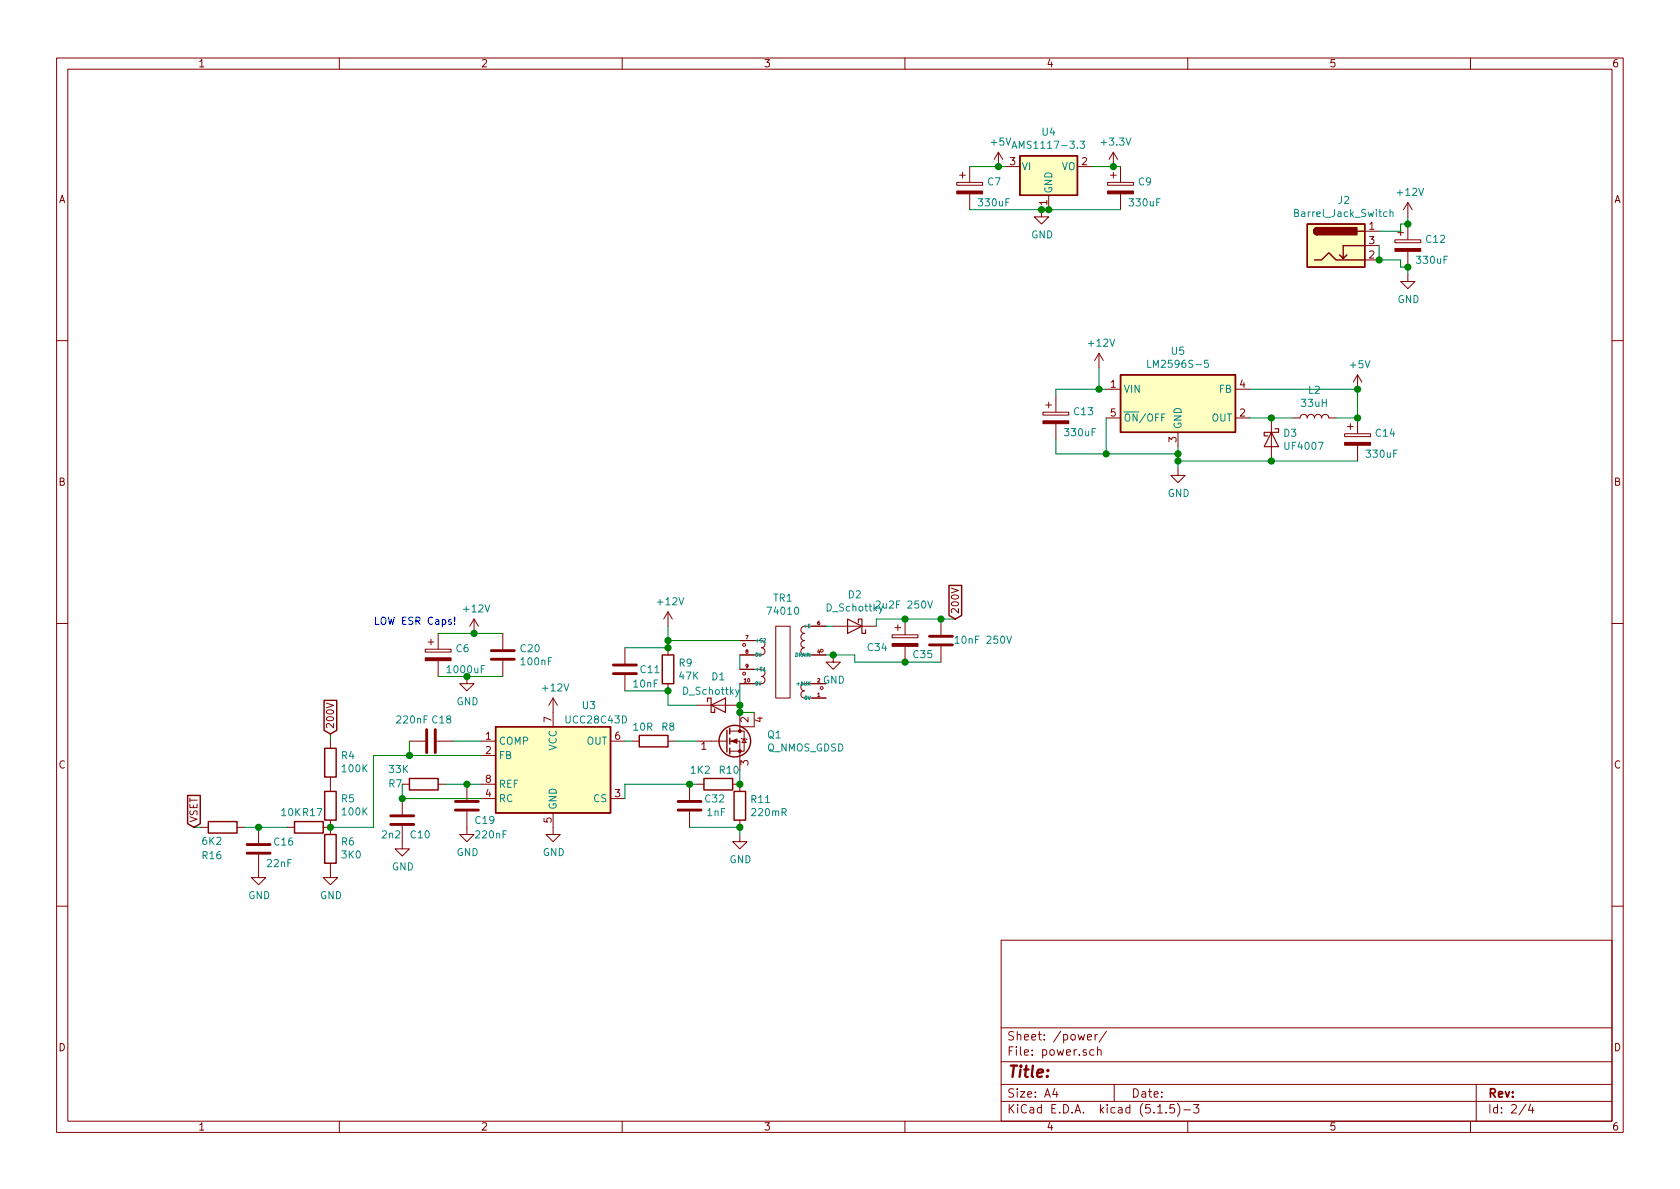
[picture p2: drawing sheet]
<svg xmlns="http://www.w3.org/2000/svg" width="297mm" height="210mm" viewBox="0 0 297 210" stroke-linecap="round" stroke-linejoin="round" font-family="sans-serif">
<g fill="none" stroke="#840000" stroke-width=".18">
<path d="M10 10.3h277v189.9h-277zM12 12.2h273v186.1h-273zM60 10.3v1.9M110 10.3v1.9M160 10.3v1.9M210 10.3v1.9M260 10.3v1.9M169.2 32.3h4.5v.5h-4.5zM169.7 31h1M170.2 30.5v1M171.4 29.5v2.8M171.4 34.3v2.8"/>
<path d="M176.5 26.9l-.7 1.3M176.5 26.9v2.6M176.5 26.9l.8 1.3M177.8 29.5h2.5M184.1 37.1v1.2h1.3l-1.3 1.3-1.2-1.3h1.2M185.4 34.5v2.6M190.5 29.5h2.5M195.8 32.3h4.6v.5h-4.6zM196.3 31h1.1M196.8 26.9v2.6M196.8 30.5v1M196.8 26.9l-.7 1.3"/>
<path d="M196.8 26.9l.8 1.3M198.1 29.5v2.8M198.1 34.3v2.8M248.9 35.8v2.5M248.9 39.6v2.8M248.9 35.8l-.7 1.3M248.9 35.8l.8 1.3M241.3 40.9h2.5M241.3 46h2.5M241.3 43.4h2.5M246.6 42.4h4.6v.5h-4.6zM247.1 41.1h1.1"/>
<path d="M247.6 40.6v1.1M248.9 48.5v1.3h1.3l-1.3 1.2-1.3-1.2h1.3M248.9 44.4v2.8M10 60.2h2M184.4 72.9h4.6v.5h-4.6zM184.9 71.6h1M185.4 71.1v1M186.7 70.1v2.8M186.7 74.9v2.8M194.3 62.5l-.8 1.2M194.3 62.5v2.5M194.3 62.5l.8 1.2"/>
<path d="M195.6 68.8h2.5M195.6 73.9h2.5M208.3 76.4v2.6M218.4 68.8h2.6M218.4 73.9h2.6M224.8 73.9v7.6M228.6 73.9h1.3a.63 .63 0 0 1 .6-.6 .63 .63 0 0 1 .6 .6 .63 .63 0 0 1 .7-.6 .63 .63 0 0 1 .6 .6 .63 .63 0 0 1 .6-.6 .63 .63 0 0 1 .7 .6 .63 .63 0 0 1 .6-.6 .63 .63 0 0 1 .6 .6h1.3M237.7 76.7h4.6v.5h-4.6zM238.3 75.4h1M238.8 74.9v1M240 66.3l-.7 1.3M240 66.3v2.5"/>
<path d="M240 73.9v2.8M240 78.7v2.8M240 66.3l.8 1.3M285 60.2h2M208.3 82.8v1.3h1.2l-1.2 1.2-1.3-1.2h1.3M10 110.3h2M75.2 114.8h4.6v.5h-4.6zM75.7 113.5h1M76.2 113v1M77.5 112v2.8M77.5 116.8v2.8M82.5 119.6v1.3h1.3l-1.3 1.3-1.2-1.3h1.2"/>
<path d="M83.8 109.5l-.7 1.2M83.8 109.5v2.5M83.8 109.5l.8 1.2M88.9 112v2.8M88.9 116.8v2.8M110.5 114.5v2.8M110.5 119.4v2.8M118.1 108.2l-.8 1.3M118.1 108.2v2.5M118.1 114.5v1.3M118.1 108.2l.8 1.3M130.8 118.4h3.8a.63 .63 0 0 1 .7 .6 .63 .63 0 0 1-.7 .6 .63 .63 0 0 1 .7 .7 .63 .63 0 0 1-.7 .6h-3.8"/>
<path d="M130.8 113.3h3.8a.63 .63 0 0 1 .7 .6 .63 .63 0 0 1-.7 .6 .63 .63 0 0 1 .7 .7 .63 .63 0 0 1-.7 .6h-3.8M137.2 110.7h2.5v12.7h-2.5zM146 110.7h-3.8a.63 .63 0 0 0-.6 .7 .63 .63 0 0 0 .6 .6 .63 .63 0 0 0-.6 .6 .63 .63 0 0 0 .6 .7 .63 .63 0 0 0-.6 .6 .63 .63 0 0 0 .6 .6 .63 .63 0 0 0-.6 .7 .63 .63 0 0 0 .6 .6h3.8M147.3 115.8v1.3h1.3l-1.3 1.3-1.3-1.3h1.3M147.3 110.7h7.6M157.7 112.3h4.6v.5h-4.6zM158.2 111h1.1M158.7 110.5v1M160 109.5v2.8M160 114.3v2.8M166.4 109.5v2.8M166.4 114.3v2.8"/>
<path d="M285 110.3h2M58.4 131.1v1.2M58.4 137.4v2.5M71.1 138.7h1.3M72.4 131.1h2.8M77.2 131.1h2.8M77.5 138.7h1.2M82.5 138.7v2.8M85.1 131.1h2.5M85.1 133.6h2.5M85.1 138.7h2.5M97.8 123.4l-.8 1.3"/>
<path d="M97.8 123.4v5.1M97.8 123.4l.8 1.3M107.9 131.1h2.6M111.8 131.1h1.2M118.1 131.1h1.3M118.1 120.9v1.3M121.9 138.7v2.8M123.2 131.1h5.3M123.2 138.7h1.3M123.2 124.7h7.6M129 131.1h1.8v5M129 129.3h2.6v3.5h-2.6"/>
<path d="M129.5 138.7h1.3v1.2M130.8 126v2.5M131.1 130.6l.1 .1h.8l.1 .1M131.6 130.7l.4 .6h-.8zM133.3 126v2.5h-2.5v.8M146 120.9h-3.8a.63 .63 0 0 0-.6 .6 .63 .63 0 0 0 .6 .7 .63 .63 0 0 0-.6 .6 .63 .63 0 0 0 .6 .6h3.8M35.6 146.3h1.2M41.9 146.3h1.3M45.7 151.1v4.1h1.3l-1.3 1.3-1.3-1.3h1.3M45.7 146.3v2.8M50.8 146.3h1.3M57.1 146.3h1.3"/>
<path d="M58.4 152.6v2.6h1.3l-1.3 1.3-1.3-1.3h1.3M58.4 145v2.6M71.1 146v4.1h1.3l-1.3 1.3-1.3-1.3h1.3M71.1 141.2v2.8M82.5 143.5v4.1h1.3l-1.3 1.2-1.2-1.2h1.2M85.1 141.2h2.5M97.8 143.8v3.8h1.3l-1.3 1.2-1.3-1.2h1.3M107.9 141.2h2.6M121.9 143.5v2.8M130.8 147.6v1.2h1.3l-1.3 1.3-1.3-1.3h1.3M130.8 145v1.3M10 160.2h2"/>
<path d="M177 166.3h108v32h-108zM285 160.2h2M60 198.3v1.9M110 198.3v1.9M160 198.3v1.9M177 194.8h108M177 191.8h108M177 187.8h108M177 181.8h108M186.5 192.5l-.4 1h1M186.8 193v1M192.3 183.4l.7-.1-.1-.3-.4-.1-.2 .2v.7h.6"/>
<path d="M193.4 185.7l-.4-.1-.3 .3 .1 .6 .2 .1 .4-.1M193.6 182.9v1M194.1 185.7l.2-.1 .3 .1 .1 .9M194.1 182.9l-.5 .3M194.1 185.1v1.5M195.6 182.3l-1.3 2M197 191.8v3M204.7 196.8h.8M206.2 196.7v.1M207.6 195.3h-.7l-.1 .7 .2-.1 .5 .1 .2 .2-.1 .5-.2 .1-.6-.1M208.2 195.1a1.71 1.71 0 0 1 0 2.3M209.3 196.3h1.2"/>
<path d="M210 198.3v1.9M211 195.3h1l-.5 .6 .4 .1v.7l-.2 .1-.7-.1M260 198.3v1.9M261 191.8v6.5M269.8 195.2l-1.2 2M270.6 195.2l-.3 1.1h.9M271 195.8v1"/>
<circle cx="131.6" cy="114" r=".25"/>
<circle cx="131.6" cy="119.1" r=".25"/>
<circle cx="145.3" cy="115.1" r=".25"/>
<circle cx="145.3" cy="121.7" r=".25"/>
</g>
<g fill="none" stroke="#840000" stroke-width=".25">
<path d="M180.3 27.6h10.2v6.9h-10.2zM231.1 39.6h10.2v7.6h-10.2zM232.4 46h1.3l1.2-1.3 1.3 1.3h5.1M232.9 40.3a.63 .63 0 0 0-.6 .6 .63 .63 0 0 0 .6 .6M238.1 45.1l-.6 .6M240 40.9h1.3M241.3 43.4h-3.8v2.3l-.6-.6M198.1 66.3h20.3v10.1h-20.3zM117.1 115.8h2v5.1h-2zM167.8 103.5h2.2v5.3l-1.1 .7-1.1-.7zM57.3 123.8h2.2v5.4l-1.1 .6-1.1-.6zM57.4 139.9h2v5.1h-2z"/>
<path d="M57.4 132.3h2v5.1h-2zM72.4 137.7h5.1v2h-5.1zM87.6 128.5h20.3v15.3h-20.3zM113 130h5.1v2.1h-5.1zM124.5 137.7h5v2h-5zM128.5 129.2v3.8M129 128.8v1M129 130.6v1M129 132.3v1M129.8 139.9h2v5.1h-2zM33.2 140.7h2.2v5l-1.1 .6-1.1-.6zM36.8 145.3h5.1v2h-5.1z"/>
<path d="M52.1 145.3h5v2h-5zM57.4 147.6h2v5h-2z"/>
<circle cx="129.9" cy="131.1" r="2.79"/>
</g>
<g fill="none" stroke="#840000" stroke-width=".51">
<path d="M86.9 116.6h4M86.9 115.1h4M108.5 119.1h4M108.5 117.6h4M164.3 112.5h4.1M164.3 114h4.1M75.4 129v4.1M77 129v4.1M43.7 150.9h4.1M43.7 149.3h4.1M69.1 145.8h4.1M69.1 144.3h4.1"/>
<path d="M80.5 143.3h4.1M80.5 141.7h4.1M119.9 143.3h4.1M119.9 141.7h4.1"/>
</g>
<g fill="#ffffc2" stroke="#ffffc2" stroke-width=".18">
<path d="M87.6 128.5h20.3v15.3h-20.3z"/>
<path d="M198.1 66.3h20.3v10.1h-20.3z"/>
<path d="M231.1 39.6h10.2v7.6h-10.2z"/>
<path d="M180.3 27.6h10.2v6.9h-10.2z"/>
</g>
<g fill="#840000" stroke="#840000" stroke-width=".18">
<path d="M75.2 116.3h4.6v.5h-4.6z"/>
<path d="M246.6 43.9h4.6v.5h-4.6z"/>
<path d="M157.7 113.8h4.6v.5h-4.6z"/>
<path d="M129.3 131.1l1-.4v.7z"/>
<path d="M169.2 33.8h4.5v.5h-4.5z"/>
<path d="M237.7 78.2h4.6v.5h-4.6z"/>
<path d="M195.8 33.8h4.6v.5h-4.6z"/>
<path d="M184.4 74.4h4.6v.5h-4.6z"/>
<circle cx="130.8" cy="132.8" r=".25"/>
<circle cx="130.8" cy="129.3" r=".25"/>
</g>
<g fill="none" stroke="#008484" stroke-width=".18">
<path d="M178.9 26.2l.4-1.2 .5 1.2M179.1 25.9h.6M191 25h.8l-.5 .4 .4 .2 .1 .4-.3 .2-.5-.1M245.8 37.6l.1-.1h.4v.8M245.8 37v1.3M202.9 63.7v1.3h.6M206 73.2h-.6v1.3M213.6 63.7h-.6v.6l.4-.1 .3 .2v.3l-.3 .3-.4-.2M135 113l.3-.1 .1 .2-.4 .5h.4M135 118.6h.4M156.1 107.2l-.5 1.2-.2 .1M164 106.3l.5 1.2 .4-1.2"/>
<path d="M168.9 112.8l.3-.3v1.3M168.9 113.8h.7M178 112.5l.4 1.3 .4-1.3M130.7 121.9l-.4 1.2-.2 .1"/>
</g>
<g fill="#840000" stroke="#840000" stroke-width=".25">
<path d="M232.5 40.4l.4-.1v1.2a.64 .64 0 0 1-.6-.4 .64 .64 0 0 1 .2-.7z"/>
<path d="M232.9 40.3h7v1.2h-7z"/>
</g>
<path d="M224.8 76.4l1.3 2.6h-2.6zM225.4 75.8h.7v.6h-2.6v.7h.7M149.9 109.5l2.5 1.2-2.5 1.3zM151.8 110.1v-.6h.6v2.5h.6v-.6M125.1 124.1v-.7h.6v2.6h.7v-.7M125.7 124.7l2.6-1.3v2.6z" fill="none" stroke="#840000" stroke-width=".2"/>
<g fill="none" stroke="#008400" stroke-width=".18">
<path d="M171.4 29.5h6.4M171.4 37.1h26.7M193 29.5h5.1M248.9 38.3v1.3h-1.3v1.3h-3.8M243.8 43.4v2.6h3.8v1.2h1.3v1.3M186.7 77.7v2.6h21.6M194.3 65v3.8M195.6 73.9v6.4M195.6 68.8h-8.9v1.3M208.3 79v3.8M221 68.8h19v5.1h-3.8M221 73.9h7.6"/>
<path d="M208.3 81.5h31.7M77.5 119.6h11.4M77.5 112h11.4M118.1 113.3h12.7M118.1 110.7v3.8h-7.6M130.8 115.8v2.6M146 115.8h5.1v1.3h15.3M146 110.7h1.3M168.9 109.5h-14v1.2M58.4 129.8v1.3M71.1 138.7v2.5h14M72.4 131.1v2.5"/>
<path d="M78.7 138.7h6.4M80 131.1h5.1M85.1 133.6h-19.1v12.7h-7.6M110.5 122.2h7.6v2.5h5.1M110.5 131.1h1.3M119.4 131.1h3.8M123.2 138.7h-12.7v2.5M130.8 120.9v5.1h2.5M130.8 136.1v2.6M34.3 146.3h1.3M43.2 146.3h7.6M121.9 146.3h8.9v1.3"/>
</g>
<path d="M79.8 109.6h-.3l-.2 .1v.2l.5 .2v.3h-.5M80.4 110.3v.1M80.4 109.1v.8" fill="none" stroke="#0000c2" stroke-width=".18"/>
<g fill="#008400" stroke="#008400" stroke-width=".25">
<circle cx="243.8" cy="46" r=".51"/>
<circle cx="248.9" cy="39.6" r=".51"/>
<circle cx="176.5" cy="29.5" r=".51"/>
<circle cx="160" cy="109.5" r=".51"/>
<circle cx="196.9" cy="29.5" r=".51"/>
<circle cx="248.9" cy="47.2" r=".51"/>
<circle cx="160" cy="117.1" r=".51"/>
<circle cx="147.3" cy="115.8" r=".51"/>
<circle cx="184.2" cy="37.1" r=".51"/>
<circle cx="118.1" cy="122.2" r=".51"/>
<circle cx="121.9" cy="138.7" r=".51"/>
<circle cx="208.3" cy="81.5" r=".51"/>
<circle cx="82.6" cy="138.7" r=".51"/>
<circle cx="224.8" cy="73.9" r=".51"/>
<circle cx="72.4" cy="133.6" r=".51"/>
<circle cx="240" cy="73.9" r=".51"/>
<circle cx="224.8" cy="81.5" r=".51"/>
<circle cx="130.8" cy="126" r=".51"/>
<circle cx="58.4" cy="146.3" r=".51"/>
<circle cx="195.6" cy="80.3" r=".51"/>
<circle cx="118.1" cy="113.3" r=".51"/>
<circle cx="45.7" cy="146.3" r=".51"/>
<circle cx="194.3" cy="68.8" r=".51"/>
<circle cx="208.3" cy="80.3" r=".51"/>
<circle cx="166.4" cy="109.5" r=".51"/>
<circle cx="83.8" cy="112" r=".51"/>
<circle cx="118.1" cy="114.5" r=".51"/>
<circle cx="82.6" cy="119.6" r=".51"/>
<circle cx="71.1" cy="141.2" r=".51"/>
<circle cx="185.4" cy="37.1" r=".51"/>
<circle cx="240" cy="68.8" r=".51"/>
<circle cx="130.8" cy="146.3" r=".51"/>
<circle cx="130.8" cy="138.7" r=".51"/>
<circle cx="130.8" cy="124.7" r=".51"/>
</g>
<text font-size="2.8" fill="#840000" x="178" y="190.5">Title:</text>
<g font-size="2.1" fill="#840000">
<text x="178" y="184">Sheet: /power/</text>
<text x="178" y="186.7">File: power.sch</text>
<text x="178" y="196.9">KiCad E.D.A. kicad (5.1.5)-3</text>
<text x="178" y="194.1">Size: A4</text>
<text x="200" y="194.1">Date:</text>
<text x="263" y="194.1">Rev:</text>
<text x="263" y="196.9">Id: 2/4</text>
</g>
<g font-size="1.8" fill="#840000">
<text x="35" y="11.9">1</text>
<text x="85" y="11.9">2</text>
<text x="135" y="11.9">3</text>
<text x="185" y="11.9">4</text>
<text x="235" y="11.9">5</text>
<text x="285" y="11.9">6</text>
<text x="178.6" y="29.2">3</text>
<text x="191.3" y="29.2">2</text>
<text x="10.4" y="35.9">A</text>
<text x="285.4" y="35.9">A</text>
<text x="185.2" y="36.3" transform="rotate(-90 185.2 36.3)">1</text>
<text x="242.1" y="40.6">1</text>
<text x="242.1" y="45.7">2</text>
<text x="242.1" y="43.2">3</text>
<text x="196.4" y="68.6">1</text>
<text x="219.2" y="68.6">4</text>
<text x="196.4" y="73.7">5</text>
<text x="219.2" y="73.7">2</text>
<text x="208" y="78.2" transform="rotate(-90 208 78.2)">3</text>
<text x="10.4" y="85.9">B</text>
<text x="285.4" y="85.9">B</text>
<text x="169.5" y="108.7" transform="rotate(-90 169.5 108.7)">200V</text>
<text x="59.1" y="129" transform="rotate(-90 59.1 129)">200V</text>
<text x="85.9" y="130.8">1</text>
<text x="97.5" y="127.7" transform="rotate(-90 97.5 127.7)">7</text>
<text x="108.7" y="130.8">6</text>
<text x="132.3" y="127.7" transform="rotate(-90 132.3 127.7)">2</text>
<text x="134.9" y="127.7" transform="rotate(-90 134.9 127.7)">4</text>
<text x="10.4" y="135.9">C</text>
<text x="85.9" y="133.3">2</text>
<text x="124" y="132.6">1</text>
<text x="132.3" y="135.4" transform="rotate(-90 132.3 135.4)">3</text>
<text x="285.4" y="135.9">C</text>
<text x="85.9" y="141">4</text>
<text x="85.9" y="138.4">8</text>
<text x="108.7" y="141">3</text>
<text x="34.9" y="145.5" transform="rotate(-90 34.9 145.5)">VSET</text>
<text x="97.5" y="145.5" transform="rotate(-90 97.5 145.5)">5</text>
<text x="10.4" y="185.9">D</text>
<text x="285.4" y="185.9">D</text>
<text x="35" y="199.9">1</text>
<text x="85" y="199.9">2</text>
<text x="135" y="199.9">3</text>
<text x="185" y="199.9">4</text>
<text x="235" y="199.9">5</text>
<text x="285" y="199.9">6</text>
</g>
<g font-size="1.8" fill="#008484">
<text x="184.3" y="24">U4</text>
<text x="175.3" y="25.7">+5V</text>
<text x="180" y="26.3">AMS1117-3.3</text>
<text x="194.9" y="25.7">+3.3V</text>
<text x="174.7" y="32.8">C7</text>
<text x="180.6" y="30.1">VI</text>
<text x="186.1" y="34.3" transform="rotate(-90 186.1 34.3)">GND</text>
<text x="187.7" y="30.1">VO</text>
<text x="201.3" y="32.8">C9</text>
<text x="247.2" y="34.6">+12V</text>
<text x="173.2" y="36.5">330uF</text>
<text x="199.8" y="36.5">330uF</text>
<text x="229.3" y="38.4">Barrel_Jack_Switch</text>
<text x="236.7" y="36.1">J2</text>
<text x="182.3" y="42.2">GND</text>
<text x="250.6" y="46.7">330uF</text>
<text x="252.2" y="42.9">C12</text>
<text x="247.1" y="53.6">GND</text>
<text x="192.6" y="61.3">+12V</text>
<text x="203.7" y="65">LM2596S-5</text>
<text x="207.2" y="62.7">U5</text>
<text x="238.8" y="65.1">+5V</text>
<text x="198.6" y="69.5">VIN</text>
<text x="215.6" y="69.5">FB</text>
<text x="230.2" y="72">33uH</text>
<text x="231.4" y="69.6">L2</text>
<text x="188.4" y="77.1">330uF</text>
<text x="190" y="73.4">C13</text>
<text x="198.6" y="74.5">ON/OFF</text>
<text x="208.9" y="75.9" transform="rotate(-90 208.9 75.9)">GND</text>
<text x="214.2" y="74.5">OUT</text>
<text x="227" y="77.2">D3</text>
<text x="243.3" y="77.2">C14</text>
<text x="227.4" y="79.5">UF4007</text>
<text x="241.8" y="80.9">330uF</text>
<text x="206.5" y="87.9">GND</text>
<text x="116.4" y="107">+12V</text>
<text x="136.8" y="106.4">TR1</text>
<text x="150" y="105.8">D2</text>
<text x="155.5" y="107.6">2u2F 250V</text>
<text x="82.1" y="108.3">+12V</text>
<text x="136" y="108.7">74010</text>
<text x="146.3" y="108.1">D_Schottky</text>
<text x="169.4" y="113.8">10nF 250V</text>
<text x="79.3" y="119">1000uF</text>
<text x="80.7" y="115.3">C6</text>
<text x="92.1" y="115.3">C20</text>
<text x="92.3" y="117.6">100nF</text>
<text x="113.3" y="119">C11</text>
<text x="120.1" y="117.9">R9</text>
<text x="153.5" y="115.1">C34</text>
<text x="161.5" y="116.4">C35</text>
<text x="80.7" y="124.7">GND</text>
<text x="96.1" y="122.3">+12V</text>
<text x="103" y="125.4">U3</text>
<text x="112.1" y="121.6">10nF</text>
<text x="120.2" y="120.2">47K</text>
<text x="120.9" y="122.9">D_Schottky</text>
<text x="125.9" y="120.3">D1</text>
<text x="145.5" y="120.9">GND</text>
<text x="70.3" y="127.9">220nF C18</text>
<text x="88.1" y="131.7">COMP</text>
<text x="100.3" y="127.9">UCC28C43D</text>
<text x="103.7" y="131.7">OUT</text>
<text x="112" y="129.2">10R</text>
<text x="117" y="129.2">R8</text>
<text x="135.8" y="130.6">Q1</text>
<text x="60.4" y="134.3">R4</text>
<text x="60.6" y="136.6">100K</text>
<text x="68.9" y="136.7">33K</text>
<text x="88.1" y="134.2">FB</text>
<text x="98.4" y="132.8" transform="rotate(-90 98.4 132.8)">VCC</text>
<text x="122.2" y="136.8">1K2</text>
<text x="127.3" y="136.8">R10</text>
<text x="135.6" y="132.9">Q_NMOS_GDSD</text>
<text x="60.4" y="141.9">R5</text>
<text x="68.8" y="139.2">R7</text>
<text x="88.1" y="141.9">RC</text>
<text x="88.1" y="139.3">REF</text>
<text x="98.4" y="143.3" transform="rotate(-90 98.4 143.3)">GND</text>
<text x="105" y="141.9">CS</text>
<text x="124.7" y="141.9">C32</text>
<text x="132.9" y="142">R11</text>
<text x="35.8" y="149.4">6K2</text>
<text x="48.5" y="149.5">C16</text>
<text x="49.8" y="144.3">10K R17</text>
<text x="60.4" y="149.5">R6</text>
<text x="60.6" y="144.2">100K</text>
<text x="67.6" y="148.3">2n2</text>
<text x="72.7" y="148.3">C10</text>
<text x="84.1" y="145.7">C19</text>
<text x="84.3" y="148.3">220nF</text>
<text x="125.1" y="144.3">1nF</text>
<text x="133.1" y="144.3">220mR</text>
<text x="35.8" y="151.9">R16</text>
<text x="47.3" y="153.3">22nF</text>
<text x="60.5" y="151.8">3K0</text>
<text x="69.3" y="153.9">GND</text>
<text x="80.7" y="151.4">GND</text>
<text x="96" y="151.4">GND</text>
<text x="129" y="152.6">GND</text>
<text x="43.9" y="159">GND</text>
<text x="56.6" y="159">GND</text>
</g>
<text font-size="1.8" fill="#0000c2" x="66" y="110.5">LOW ESR Caps!</text>
<g font-size=".9" fill="#840000">
<text x="131.9" y="113">7</text>
<text x="144.6" y="110.5">6</text>
<text x="131.9" y="115.6">8</text>
<text x="131.9" y="118.1">9</text>
<text x="144.6" y="115.6">4</text>
<text x="131.6" y="120.7">10</text>
<text x="144.6" y="123.2">1</text>
<text x="144.6" y="120.7">2</text>
</g>
<g font-size=".9" fill="#008484">
<text x="133.5" y="113.6">+S2</text>
<text x="142.3" y="111">+E</text>
<text x="133.5" y="116.1">0V</text>
<text x="133.5" y="118.7">+S1</text>
<text x="140.6" y="116.1">DRAIN</text>
<text x="133.5" y="121.2">0V</text>
<text x="141" y="121.2">+AUX</text>
<text x="142.3" y="123.7">0V</text>
</g>
</svg>
